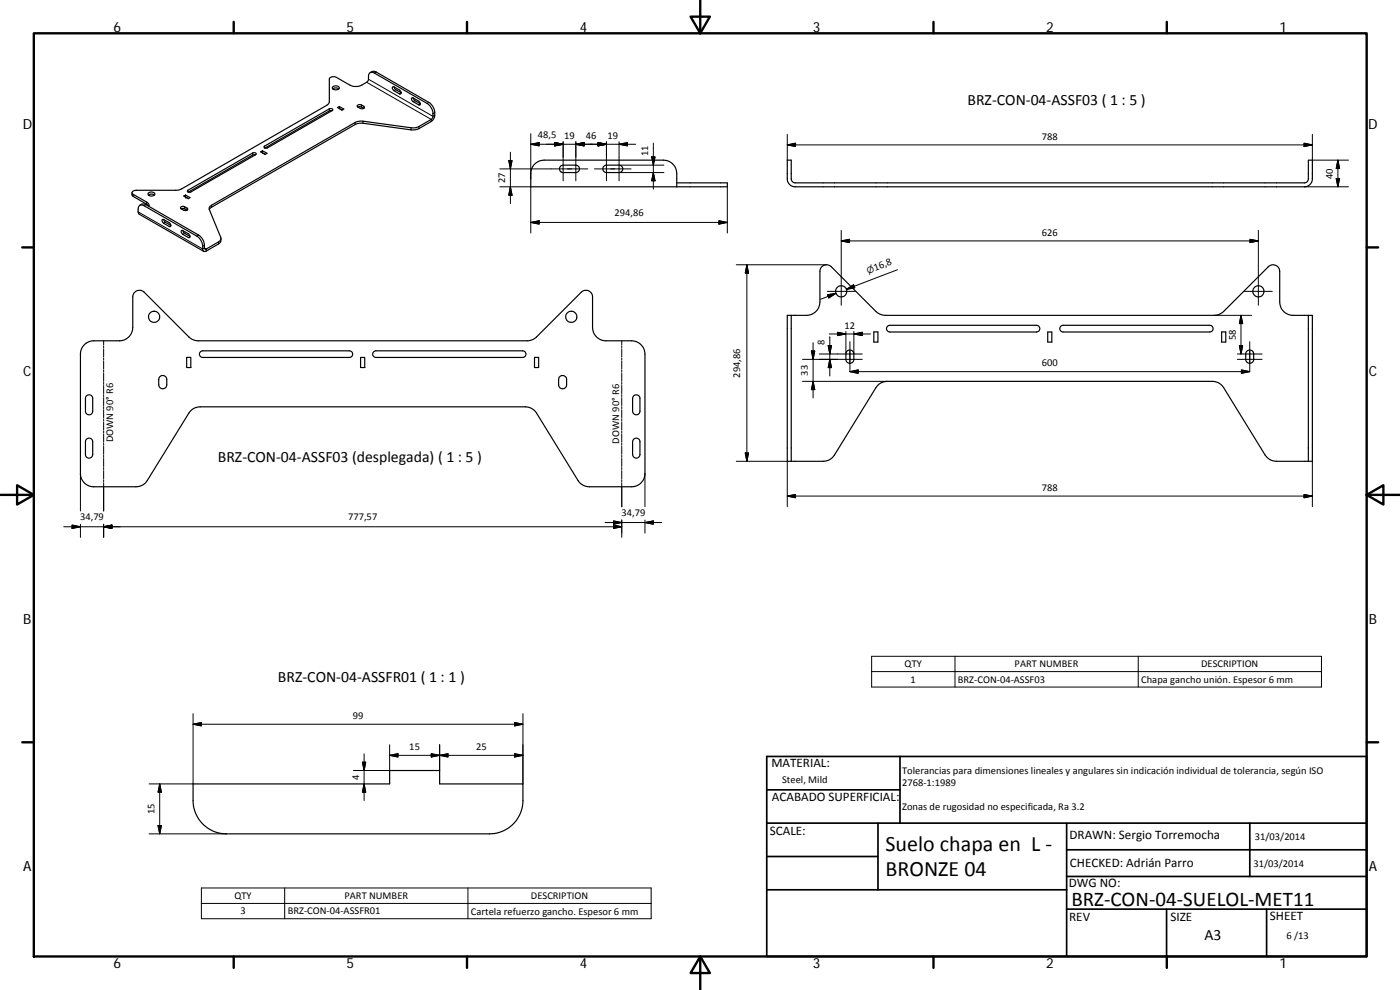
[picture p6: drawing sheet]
<svg xmlns="http://www.w3.org/2000/svg" width="420mm" height="297mm" viewBox="0 0 420 297" stroke-linecap="round" stroke-linejoin="round" font-family="sans-serif">
<g fill="none" stroke="#000" stroke-width=".36">
<path d="M99.6 33.3h-.8l-19.3 11.1M99.9 26.7a1.55 1.55 0 0 1 1.8 0M99.9 26a1.1 1.1 0 0 1 1.9 .5 1.22 1.22 0 0 1-2.1-.2zM101.3 32.3l.5-.3 1.4 .7-.6 .3zM101.8 32.6h.1M101.8 32v.6M107.3 31.6l.8-.2 1.1 .5a.53 .53 0 0 1 0 .7 .53 .53 0 0 1-.8 0l-1.1-.6zM107.4 32.1l.9-.1 .9 .5M111.1 21.8l.9-.4 .7 .1 16 9.2a3.7 3.7 0 0 1 .7 5.7l-3.7 2.2-1.6 .4-15.2-2-1.7 .1-43.7 25.1-.7 .7M117.8 26.1h.4l1.7 .9a.57 .57 0 0 1 .5 .6 .57 .57 0 0 1-.5 .6l-1.8-1.1-.3-.5zM118.3 26.1l.5 .8 1.6 .9M123.6 29.4l2.1 1a.56 .56 0 0 1 .5 .5 .56 .56 0 0 1-.5 .6l-1.7-1a.86 .86 0 0 1-.4-1.1z"/>
<path d="M124 29.4l.5 .8 1.6 .9M39.6 57.8l.2 1 4.4 2.6 .5 .6v-.6l-.7-.8-4-2.3a.68 .68 0 0 1-.3-.9 .68 .68 0 0 1 .9-.3h12.5l1.4-.4 43.6-25.1 .5-.5 .2-.5v-6.9a1.44 1.44 0 0 1 2.2-.5l4.3 2.5 1.7 .3 1.3-.3 1.9-1.1 .4-.7v-1a1.07 1.07 0 0 1 .5-1.1 1.07 1.07 0 0 1 1.3 .1l15.8 9.1a3.9 3.9 0 0 1 1.6 4.4l-.4 .4-4 2.3-1.3 .3-15.2-2-2 .2-43.4 25-.7 .7v.6M44.5 58a1.22 1.22 0 0 1 2 .4 1.21 1.21 0 0 1-2.1-.3zM44.5 58.5a1.5 1.5 0 0 1 1.8 0M55.7 58.5l1.3 .8-.5 .3M55.7 58.5v.6l.8 .5M55.7 58.5l-.6 .3 1.4 .8M56.3 57.2l19.7-11.4a.54 .54 0 0 1 .6 0 .54 .54 0 0 1 .2 .5l-19.7 11.4a.54 .54 0 0 1-.6 0 .54 .54 0 0 1-.2-.5zM76.6 46.5h-.7l-19.4 11.2M78.2 45.6l.6-.4 1.3 .8-.5 .3zM78.8 45.8l.8 .5M78.8 45.2v.6"/>
<path d="M78.8 45.8l-.1 .1M79.3 43.9l19.7-11.3a.54 .54 0 0 1 .6 0 .54 .54 0 0 1 .2 .5l-19.7 11.3a.54 .54 0 0 1-.6 .1 .54 .54 0 0 1-.2-.6zM160.6 49.1l1.3-.8 1.4-.3h35.8a4 4 0 0 1 4 4.1v3.9h-43.8l.1-4.9 .4-.9zM168.3 49.8l.7-.2h3.8a1.11 1.11 0 0 1 1.1 1.1 1.11 1.11 0 0 1-1.1 1.1h-3.8a1.11 1.11 0 0 1-1-.8 1.11 1.11 0 0 1 .3-1.2zM181.1 50l.6-.4h4.1a1.11 1.11 0 0 1 1.1 1.1 1.11 1.11 0 0 1-1.1 1.1h-3.8a1.1 1.1 0 0 1-1-.6 1.1 1.1 0 0 1 .1-1.2zM203.1 54.9h15.2v1.1h-15.2M236.3 48h1.2v5.9l.4 .7 .7 .3h152.9l.7-.3 .4-.7 .1-5.9h1.2v5.7a2.38 2.38 0 0 1-2.4 2.3h-152.9a2.35 2.35 0 0 1-2.3-2.3zM42 61.6l.7-.4 .8 .1 16.1 9.2a4.4 4.4 0 0 1 1.8 4.2h.5l3.7-2.1 .7-1-3.5-8.7M48.7 65.9l.4-.1 1.7 1a.57 .57 0 0 1 .5 .6 .57 .57 0 0 1-.5 .6l-1.8-1.1-.3-.5zM49.2 65.9l.4 .8 1.7 .9M54.3 62.1l.8-.2 1 .6a.45 .45 0 0 1 .1 .6 .45 .45 0 0 1-.6 .1l-1.2-.5zM54.4 62.7l.7-.2 1 .6"/>
<path d="M54.5 69.2l2 .9a.61 .61 0 0 1 .5 .6 .61 .61 0 0 1-.3 .6l-1.8-1a.83 .83 0 0 1-.4-1.1zM54.9 69.2l.5 .8 1.6 .9M66.3 71.6v.8l-.5 .6-3.9 2.3a.64 .64 0 0 1-.8 .1 .64 .64 0 0 1-.3-.7 4.1 4.1 0 0 0-1.7-3.9l-15.9-9.1a1.07 1.07 0 0 0-1.2-.1 1.07 1.07 0 0 0-.5 1.1v1.1l.3 .5 19.3 11.1M40.3 87.8a2.05 2.05 0 0 1 3-.1l13.4 13.4 1.1 .8 1.7 .4 99.1-.1 1.3-.3 1.1-.8 13.4-13.4a1.98 1.98 0 0 1 2.2-.5 1.98 1.98 0 0 1 1.2 1.9v9.2a4 4 0 0 0 4.1 4h7.7a4 4 0 0 1 4 4v35.7a4 4 0 0 1-4 4h-12.7a3.9 3.9 0 0 1-3.4-1.8l-12.5-20.2a4 4 0 0 0-3.4-1.9h-97.5a3.9 3.9 0 0 0-3.4 1.9l-12.5 20.2a3.9 3.9 0 0 1-3.4 1.9l-12.7-.1a4 4 0 0 1-4-4v-35.7a4 4 0 0 1 4-4h7.7a4 4 0 0 0 4-4v-9.2zM236.3 94.6h1.2v43.8h-1.2zM237.5 94.6h4.6a4 4 0 0 0 4-4v-9.2a2 2 0 0 1 1.2-1.8 2 2 0 0 1 2.2 .4l13.4 13.5 1.1 .7 1.3 .4h99.1l1.3-.2 1.5-.9 13.5-13.5a2 2 0 0 1 2.1-.4 2 2 0 0 1 1.3 1.8v9.2a4 4 0 0 0 4 4h4.6M262.2 99.6h1.3v3h-1.3zM266.4 97.9l.6-.3h44.1a1.01 1.01 0 0 1 1 1 1.01 1.01 0 0 1-1 1h-44.1a1.01 1.01 0 0 1-.9-.6 1.01 1.01 0 0 1 .3-1.1zM314.4 99.6h1.3v3h-1.3zM318.4 97.9l.7-.3h44a1.01 1.01 0 0 1 1 1 1.01 1.01 0 0 1-1 1h-44a1.02 1.02 0 0 1-1-.6 1.02 1.02 0 0 1 .3-1.1zM366.6 99.6h1.3v3h-1.3zM392.7 94.6h1.2v43.8h-1.2z"/>
<path d="M26 118.7a1.1 1.1 0 0 1 1.2-.1 1.1 1.1 0 0 1 .6 .9v3.9a1.09 1.09 0 0 1-1.1 1.1 1.09 1.09 0 0 1-1.1-1.1v-3.9zM47.9 113.1a1.21 1.21 0 0 1 1.3-.4 1.21 1.21 0 0 1 .8 1.2v1.6a1.21 1.21 0 0 1-1.2 1.1 1.21 1.21 0 0 1-1.2-1.1v-1.6zM56 107.2h1.3v3.1h-1.3zM60.2 105.5l.6-.2h44a.99 .99 0 0 1 1 1 .99 .99 0 0 1-1 1h-44a.99 .99 0 0 1-.9-.7 .99 .99 0 0 1 .3-1.1zM108.2 107.3h1.3v3h-1.3zM112.2 105.5l.6-.2h44.1a.99 .99 0 0 1 1 1 .99 .99 0 0 1-1 1h-44.1a.99 .99 0 0 1-.9-.7 .99 .99 0 0 1 .3-1.1zM160.4 107.2h1.3v3.1h-1.3zM167.9 113.1a1.21 1.21 0 0 1 1.3-.4 1.21 1.21 0 0 1 .8 1.2v1.6a1.2 1.2 0 0 1-1.2 1.1 1.2 1.2 0 0 1-1.2-1.1l.1-1.9zM190.3 118.7a1.1 1.1 0 0 1 1.1-.1 1.1 1.1 0 0 1 .7 .9v3.9a1.1 1.1 0 0 1-1.1 1.1 1.1 1.1 0 0 1-1.1-1.1v-3.9zM254.1 105.5a1.21 1.21 0 0 1 1.4-.4 1.21 1.21 0 0 1 .8 1.1v1.6a1.2 1.2 0 0 1-1.2 1.2 1.2 1.2 0 0 1-1.2-1.2v-1.9zM374.1 105.5a1.21 1.21 0 0 1 1.3-.4 1.21 1.21 0 0 1 .8 1.1v1.6a1.2 1.2 0 0 1-1.1 1.2 1.2 1.2 0 0 1-1.2-1.2v-1.9zM25.9 131.9a1.11 1.11 0 0 1 1.2-.4 1.11 1.11 0 0 1 .7 1.1v3.8a1.09 1.09 0 0 1-1.1 1.1 1.09 1.09 0 0 1-1.1-1.1v-3.8z"/>
<path d="M190.1 131.9a1.09 1.09 0 0 1 1.2-.4 1.09 1.09 0 0 1 .8 1.1v3.8a1.1 1.1 0 0 1-1.1 1.1 1.1 1.1 0 0 1-1.1-1.1v-3.8zM392.7 138.4h-9.6a3.9 3.9 0 0 1-3.4-1.9l-12.5-20.2a4 4 0 0 0-3.4-1.9h-97.5a3.9 3.9 0 0 0-3.4 1.9l-12.5 20.2a4 4 0 0 1-3.4 1.9h-9.5M57.9 235.2h59v-4h15v4h25v5a10 10 0 0 1-10 10h-79a10 10 0 0 1-10-10z"/>
<circle cx="46.3" cy="95.1" r="1.68"/>
<circle cx="171.5" cy="95.1" r="1.68"/>
<circle cx="252.5" cy="87.4" r="1.69"/>
<circle cx="377.7" cy="87.4" r="1.69"/>
</g>
<circle cx="55.7" cy="59.1" r=".18" fill="#000"/>
<g fill="none" stroke="#000" stroke-width=".3">
<path d="M98.8 32.7v.6M106.6 36.7v.7M108.5 31.5v.6M108.9 36.4v.6M109.2 31.9v.6M110 24.7l19.4 11.1v.6M110.6 23.8l19.3 11.1 .6-.3M112.9 21.6l-.5 .3M118.8 26.9l-.6 .3M120.4 27.9l-.5 .3M123.4 38.3v.7M124.5 30.2l-.5 .3"/>
<path d="M125.7 38v.6M126.1 31.2l-.4 .3M128.7 30.7l-.5 .3M130.5 33.8l-.6 .3M40 58.3v.6M56.4 57.1v.5M75.9 45.9v.6M79.4 43.9v.5M150 56h9.3v13.9M152.7 48.2h1l-.5 2.5zM153.2 56l.5 2.6h-1zM153.2 45.7v15.4"/>
<path d="M159.3 43.3l2.5-.5v1zM159.3 43.3h31.5M159.3 40.1v13.6M166.5 42.8l2.5 .5-2.5 .5zM169 42.5v11.8M172.8 42.5v11.8M172.8 43.3l2.5-.5v1zM176.4 50.7h-26.4M178.4 50.7h11M179.5 42.8l2.5 .5-2.5 .5zM182 42.5v11.8M185.8 42.5v11.8"/>
<path d="M185.8 43.3l2.5-.5v1zM185.9 49.6h13.4M185.9 51.8h13.4M195.6 47.1h1l-.5 2.5zM196.1 42.9v13.9M196.1 51.8l.5 2.5h-1zM218.3 56v13.9M236.3 40.3v7.7M236.3 43.5l2.4-.5v1zM236.3 43.5h157.6M391.4 43l2.5 .5-2.5 .5zM391.5 56h13.2"/>
<path d="M393.9 40.3v7.7h10.8M401 53.6h1l-.5 2.4zM401.5 48v8M401.5 48l.5 2.6h-1zM41.5 63.6l19.3 11.1 .6-.3 .5 .3v.6M43.8 61.4l-.6 .3M44 60.6v.7M49.6 66.7l-.5 .3M51.3 67.7l-.5 .3M55.4 70l-.5 .3M55.4 62v.7M56.1 62.5v.6"/>
<path d="M57 71l-.5 .3M59.6 70.5l-.5 .3M61.4 73.6l-.6 .3M63.5 61.6v.6M65.6 72.6v.6M159.3 66.7l2.5-.5v1zM159.3 66.7h59M215.8 66.2l2.5 .5-2.5 .5zM221 79.4h27M224.1 79.4v59M224.1 79.4l.6 2.5h-1zM252.5 72.3l2.5-.5v1z"/>
<path d="M252.5 72.3h125.1M252.5 69.1v22.5M375.1 71.8l2.5 .5-2.5 .5zM377.6 69.1v22.5M248.3 87.4h8.3M248.4 88.4l2.5-.4-2.2 1.4zM250.9 88l-4.7 1.8M251.3 99.7l2.6 .5-2.6 .5zM253.9 99.4v6.7M254 86.8l2.2-1.4 .3 1zM256.3 99.4v6.7M269.3 80.9l-15.3 5.9 2.4-.9"/>
<path d="M364.4 94.6h11.2M372.4 94.6l.5 2.5h-.9zM372.4 94.6v11.6M373.5 87.4h8.3M31.1 102.3v1.2M31.1 103.8v.6M31.1 104.7v2.4M31.1 107.4v.7M31.1 108.4v2.4M31.1 111.1v.6M31.1 112v2.4M31.1 114.7v.6"/>
<path d="M31.1 115.6v2.5M31.1 118.4v.6M31.1 119.3v2.4M186.6 102.3v1.2M186.6 103.8v.6M186.6 104.7v2.4M186.6 107.4v.7M186.6 108.4v2.4M186.6 111.1v.6M186.6 112v2.4M186.6 114.7v.6M186.6 115.6v2.5"/>
<path d="M186.6 118.4v.6M186.6 119.3v2.4M240.8 114.4h25.5M243.5 105.3h1l-.5 2.5zM244 102.8v16.6M244 114.4l.5 2.5h-1zM248.5 103.7h1l-.5 2.5zM248.9 100.2h12.3M249 101v11.8M249 107.8l.5 2.5h-1zM255.1 102.5v9h120v-9M255.1 111.5l2.4-.5v1z"/>
<path d="M256.3 100.2l2.5-.5v1zM258.8 106.2h-12.9M258.8 107.8h-18M371.3 106.2h7.5M371.3 107.8h7.5M372 103.7h.9l-.5 2.5zM372.6 111l2.5 .5-2.5 .5zM31.1 122v.6M31.1 122.9v2.5M31.1 125.7v.6M31.1 126.6v2.4M31.1 129.3v.6"/>
<path d="M31.1 130.2v2.5M31.1 133v.6M31.1 133.9v2.4M31.1 136.6v.6M31.1 137.5v2.5M186.6 122v.6M186.6 122.9v2.5M186.6 125.7v.6M186.6 126.6v2.4M186.6 129.3v.6M186.6 130.2v2.5M186.6 133v.6"/>
<path d="M186.6 133.9v2.4M186.6 136.6v.6M186.6 137.5v2.5M221 138.4h15.3v13.6M223.7 135.9h1l-.6 2.5zM393.9 138.4v13.6M19.1 158.1h167.5M21.6 157.5l2.5 .6-2.5 .5zM24.1 142v11.3M24.1 157.3v3.9M31.1 140.3v.6M31.1 141.2v2.4"/>
<path d="M31.1 143.9v.6M31.1 144.8v8.5M31.1 157.3v3.9M31.1 158.1l2.5-.6v1.1zM181.6 156.8h17M184.1 156.3l2.5 .5-2.5 .5zM184.1 157.5l2.5 .6-2.5 .5zM186.6 140.3v.6M186.6 141.2v2.4M186.6 143.9v.6M186.6 144.8v7.2M186.6 156v5.2"/>
<path d="M193.6 142v10M193.6 156v4M193.6 156.8l2.5-.5v1zM236.3 148.8l2.4-.4v1zM236.3 148.8h157.6M391.4 148.4l2.5 .4-2.5 .6zM261.6 196.9h135v9.2h-135zM286.6 196.9v9.2M341.6 196.9v9.2M57.9 214.1v21.1h-13.1M57.9 217.3l2.5-.5v1zM57.9 217.3h99"/>
<path d="M154.4 216.8l2.5 .5-2.5 .5zM156.9 214.1v21.1M261.6 201.5h135M47.9 235.2v15M47.9 235.2l.5 2.5h-1zM108.8 228.7h1l-.5 2.5zM109.3 226.2v14M109.3 235.2l.5 2.5h-1zM116.9 226.6l2.5-.5v1zM116.9 226.6h40M116.9 223.5v7.7h-10.8M129.4 226.1l2.5 .5-2.5 .5z"/>
<path d="M131.9 223.5v7.7M131.9 226.6l2.5-.5v1zM154.4 226.1l2.5 .5-2.5 .5zM44.8 250.2h23.1M47.4 247.7h1l-.5 2.5zM60.4 266.4h135v9.3h-135zM60.4 271.1h135M85.4 266.4v9.3M140.4 266.4v9.3"/>
</g>
<g fill="none" stroke="#000" stroke-width=".71">
<path d="M10.1 10h400.1v277h-400.1zM70.1 6.6v3.4M140.2 6.6v3.4M207.3 5h5.8l-2.9 5zM210.2 0v10M280.2 6.6v3.4M350.2 6.6v3.4M6.7 74.2h3.4M410.2 74.2h3.4M.2 148.5h9.9M5.1 145.6l5 2.9-5 2.9zM410.2 148.5l5-2.9v5.8z"/>
<path d="M410.2 148.5h9.9M6.7 222.7h3.4M410.2 222.7h3.4M70.1 287v3.4M140.2 287v3.4M210.2 287l2.9 5h-5.8zM210.2 287v10M280.2 287v3.4M350.2 287v3.4"/>
</g>
<g fill="none" stroke="#000" stroke-width=".51">
<path d="M230.1 237h40M270.1 227v20M410.2 227h-180.1v60h180v-60M230.1 257h33.4M230.1 247h180M263.5 247v20M320.1 255h90M320.1 247v40M375.1 247v16M230.1 267h90M320.1 272.8h90M320.1 263h90"/>
<path d="M350.1 272.8v14.2M380.1 272.8v14.2"/>
</g>
<g fill="#000" stroke="#000" stroke-width=".3">
<path d="M152.7 48.2h1l-.5 2.5zM153.2 56l.5 2.6h-1zM159.3 43.3l2.5-.5v1zM166.5 42.8l2.5 .5-2.5 .5zM172.8 43.3l2.5-.5v1zM179.5 42.8l2.5 .5-2.5 .5zM185.8 43.3l2.5-.5v1zM195.6 47.1h1l-.5 2.5zM196.1 51.8l.5 2.5h-1zM236.3 43.5l2.4-.5v1zM391.4 43l2.5 .5-2.5 .5zM401 53.6h1l-.5 2.4z"/>
<path d="M401.5 48l.5 2.6h-1zM159.3 66.7l2.5-.5v1zM215.8 66.2l2.5 .5-2.5 .5zM252.5 72.3l2.5-.5v1zM375.1 71.8l2.5 .5-2.5 .5zM224.1 79.4l.6 2.5h-1zM248.4 88.4l2.5-.4-2.2 1.4zM254 86.8l2.2-1.4 .3 1zM256.3 100.2l2.5-.5v1zM372.4 94.6l.5 2.5h-.9zM243.5 105.3h1l-.5 2.5zM244 114.4l.5 2.5h-1z"/>
<path d="M248.5 103.7h1l-.5 2.5zM249 107.8l.5 2.5h-1zM251.3 99.7l2.6 .5-2.6 .5zM255.1 111.5l2.4-.5v1zM372 103.7h.9l-.5 2.5zM372.6 111l2.5 .5-2.5 .5zM223.7 135.9h1l-.6 2.5zM21.6 157.5l2.5 .6-2.5 .5zM31.1 158.1l2.5-.6v1.1zM184.1 156.3l2.5 .5-2.5 .5zM184.1 157.5l2.5 .6-2.5 .5zM193.6 156.8l2.5-.5v1z"/>
<path d="M236.3 148.8l2.4-.4v1zM391.4 148.4l2.5 .4-2.5 .6zM57.9 217.3l2.5-.5v1zM154.4 216.8l2.5 .5-2.5 .5zM47.9 235.2l.5 2.5h-1zM108.8 228.7h1l-.5 2.5zM109.3 235.2l.5 2.5h-1zM116.9 226.6l2.5-.5v1zM129.4 226.1l2.5 .5-2.5 .5zM131.9 226.6l2.5-.5v1zM154.4 226.1l2.5 .5-2.5 .5zM47.4 247.7h1l-.5 2.5z"/>
</g>
<g font-size="6.6">
<text x="265.8" y="255.2">Suelo chapa en L ‐</text>
<text x="265.8" y="262.8">BRONZE 04</text>
</g>
<text font-size="6.3" x="321.5" y="271.9">BRZ‐CON‐04‐SUELOL‐MET11</text>
<g font-size="4.7">
<text x="290.4" y="31.6">BRZ‐CON‐04‐ASSF03 ( 1 : 5 )</text>
<text x="65.4" y="138.5">BRZ‐CON‐04‐ASSF03 (desplegada) ( 1 : 5 )</text>
<text x="83.4" y="204.6">BRZ‐CON‐04‐ASSFR01 ( 1 : 1 )</text>
<text x="361.5" y="282">A3</text>
</g>
<g font-size="4.2">
<text x="34" y="9.6">6</text>
<text x="104" y="9.6">5</text>
<text x="174" y="9.6">4</text>
<text x="244" y="9.6">3</text>
<text x="314" y="9.6">2</text>
<text x="384" y="9.6">1</text>
<text x="6.8" y="38.7">D</text>
<text x="410.6" y="38.7">D</text>
<text x="7" y="112.9">C</text>
<text x="410.8" y="112.9">C</text>
<text x="7" y="187.1">B</text>
<text x="410.8" y="187.1">B</text>
<text x="7" y="261.3">A</text>
<text x="410.8" y="261.3">A</text>
<text x="34" y="290.4">6</text>
<text x="104" y="290.4">5</text>
<text x="174" y="290.4">4</text>
<text x="244" y="290.4">3</text>
<text x="314" y="290.4">2</text>
<text x="384" y="290.4">1</text>
</g>
<g font-size="3.9">
<text x="231.5" y="230.3">MATERIAL:</text>
<text x="231.6" y="240.4">ACABADO SUPERFICIAL:</text>
<text x="231.1" y="250.6">SCALE:</text>
<text x="321" y="251.9">DRAWN: Sergio Torremocha</text>
<text x="321.1" y="260.3">CHECKED: Adrián Parro</text>
<text x="320.8" y="266.2">DWG NO:</text>
<text x="381.1" y="275.9">SHEET</text>
<text x="320.9" y="276.2">REV</text>
<text x="351.2" y="276.3">SIZE</text>
</g>
<g font-size="3.1">
<text x="161.4" y="41.3">48,5</text>
<text x="169.3" y="41.7">19</text>
<text x="175.8" y="41.7">46</text>
<text x="182.3" y="41.7">19</text>
<text x="312.6" y="41.9">788</text>
<text x="194.6" y="46.9" transform="rotate(-90 194.6 46.9)">11</text>
<text x="400" y="53.7" transform="rotate(-90 400 53.7)">40</text>
<text x="151.6" y="55" transform="rotate(-90 151.6 55)">27</text>
<text x="184.4" y="64.8">294,86</text>
<text x="312.6" y="70.8">626</text>
<text x="262.7" y="81.3" transform="rotate(-21 262.7 81.3)">16,8</text>
<text x="253.5" y="98.7">12</text>
<text x="247.5" y="103.4" transform="rotate(-90 247.5 103.4)">8</text>
<text x="370.9" y="102" transform="rotate(-90 370.9 102)">58</text>
<text x="222.2" y="113.3" transform="rotate(-90 222.2 113.3)">294,86</text>
<text x="242.4" y="112.7" transform="rotate(-90 242.4 112.7)">33</text>
<text x="312.6" y="110">600</text>
<text x="34" y="132.8" transform="rotate(-90 34 132.8)">DOWN 90° R6</text>
<text x="185.8" y="133.1" transform="rotate(-90 185.8 133.1)">DOWN 90° R6</text>
<text x="312.6" y="147.3">788</text>
<text x="186.5" y="154.8">34,79</text>
<text x="24" y="156.1">34,79</text>
<text x="104.5" y="156.1">777,57</text>
<text x="271.5" y="200.2">QTY</text>
<text x="304.5" y="200.2">PART NUMBER</text>
<text x="360.5" y="200.2">DESCRIPTION</text>
<text x="273.3" y="204.8">1</text>
<text x="287.5" y="204.8">BRZ‐CON‐04‐ASSF03</text>
<text x="342.5" y="204.9">Chapa gancho unión. Espesor 6 mm</text>
<text x="105.8" y="215.7">99</text>
<text x="122.8" y="225.1">15</text>
<text x="142.9" y="225.1">25</text>
<text x="107.7" y="234" transform="rotate(-90 107.7 234)">4</text>
<text x="270.7" y="232.2">Tolerancias para dimensiones lineales y angulares sin indicación individual de tolerancia, según ISO</text>
<text x="234.7" y="234.9">Steel, Mild</text>
<text x="270.7" y="235.8">2768‐1:1989</text>
<text x="46.4" y="244.3" transform="rotate(-90 46.4 244.3)">15</text>
<text x="270.7" y="243">Zonas de rugosidad no especificada, Ra 3.2</text>
<text x="376.6" y="252">31/03/2014</text>
<text x="376.2" y="260.1">31/03/2014</text>
<text x="70.3" y="269.7">QTY</text>
<text x="103.4" y="269.7">PART NUMBER</text>
<text x="159.4" y="269.7">DESCRIPTION</text>
<text x="72.1" y="274.4">3</text>
<text x="86.3" y="274.4">BRZ‐CON‐04‐ASSFR01</text>
<text x="141.3" y="274.4">Cartela refuerzo gancho. Espesor 6 mm</text>
<text x="386" y="281.6">6 /13</text>
</g>
<text font-size="2.6" x="260.6" y="82.1" transform="rotate(-21 260.6 82.1)">⌀</text>
</svg>
